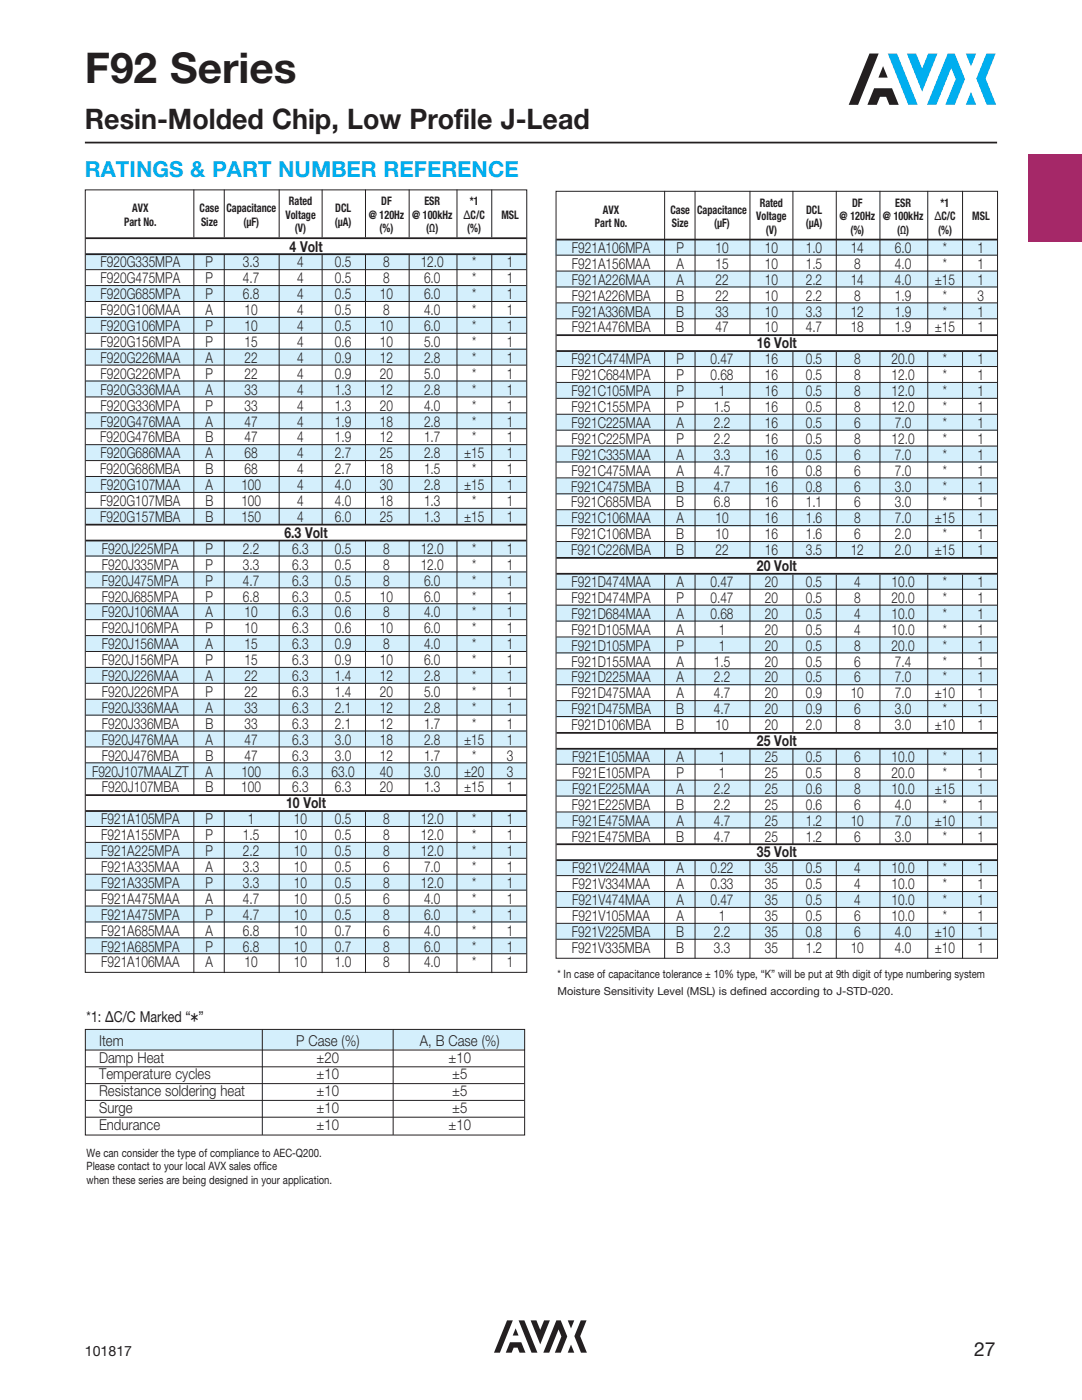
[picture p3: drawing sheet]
<svg xmlns="http://www.w3.org/2000/svg" width="216mm" height="279mm" viewBox="0 0 216 279" stroke-linecap="round" stroke-linejoin="round" font-family="sans-serif">
<path d="M205.3 30.8h10.6v17.4h-10.6z" fill="#a52868"/>
<g fill="#00aeef">
<path d="M192.7 10.7h2.1l-1.1 2.5z"/>
<path d="M196.8 10.7h1.9l-2 5 2.1 5.2h-1.9l-2.1-5.2z"/>
<path d="M193.7 18.4l1.1 2.5h-2.1z"/>
<path d="M189.1 10.7h1.4l2.1 5.1-2.1 5.1h-1.9l2.1-5.1-.9-2.3-3 7.4h-1.8z"/>
<path d="M181 10.7h1.8l1.2 3 1.2-3h1.9l-3.1 7.6z"/>
</g>
<path d="M176.2 13.2l.9 2.3h-1.8z" fill="#231f20"/>
<path d="M177.1 10.7h1.9l4.1 10.2h-1.9z" fill="#00aeef"/>
<g fill="#231f20">
<path d="M173.5 10.7h1.8l-4.1 10.2h-1.9z"/>
<path d="M174.4 17.6h3.6l1.3 3.3h-1.8l-.7-1.6h-1.2l-.6 1.6h-1.9z"/>
<path d="M113.3 263.5h1.3l-.7 1.6z"/>
<path d="M115.9 263.5h1.1l-1.2 3.2 1.3 3.3h-1.2l-1.3-3.3z"/>
<path d="M113.9 268.3l.7 1.7h-1.3z"/>
<path d="M111 263.5h.9l1.3 3.2-1.3 3.3h-1.2l1.3-3.3-.5-1.4-1.9 4.7h-1.2z"/>
<path d="M105.9 263.5h1.1l.8 1.9 .8-1.9h1.1l-1.9 4.8z"/>
<path d="M102.9 265.1l.6 1.4h-1.2z"/>
<path d="M103.5 263.5h1.1l2.6 6.5h-1.1z"/>
<path d="M101.2 263.5h1.1l-2.6 6.5h-1.1z"/>
<path d="M101.8 267.9h2.2l.9 2.1h-1.2l-.4-1h-.8l-.4 1h-1.2z"/>
</g>
<path d="M16.9 28.5h182.1" fill="none" stroke="#231f20" stroke-width=".35"/>
<path d="M16.9 205.5h87.9v3.9l-87.9 .1z" fill-rule="evenodd" fill="#d4effc"/>
<path d="M17 205.4h87.7v21.1h-87.7zM17.1 209.6h87.5M17.1 212.9h87.5M17.1 216.3h87.5M17.1 219.6h87.5M52.3 205.4v21.1M78.4 205.4v21.1M17.1 223h87.5" fill="none" stroke="#231f20" stroke-width=".2"/>
<g fill="#d4effc">
<path d="M17 63.3h88.2v3.2h-88.2z"/>
<path d="M17 69.6h88.2v3.2h-88.2z"/>
<path d="M17 76h88.2v3.2h-88.2z"/>
<path d="M17 82.3h88.2v3.2h-88.2z"/>
<path d="M17 88.7h88.2v3.2h-88.2z"/>
<path d="M17 95.1h88.2v3.2h-88.2z"/>
<path d="M17 101.4h88.2v3.2h-88.2z"/>
<path d="M17 107.8h88.2v3.2h-88.2z"/>
<path d="M17 114.1h88.2v3.2h-88.2z"/>
<path d="M17 120.5h88.2v3.2h-88.2z"/>
<path d="M17 126.8h88.2v3.2h-88.2z"/>
<path d="M17 133.2h88.2v3.2h-88.2z"/>
<path d="M17 139.5h88.2v3.2h-88.2z"/>
<path d="M17 145.9h88.1v3.2h-88.1z"/>
<path d="M17 152.2h88.1v3.2h-88.1z"/>
<path d="M17 161.8h88.1v3.2h-88.1z"/>
<path d="M17 168.1h88.1v3.2h-88.1z"/>
<path d="M17 174.5h88.1v3.2h-88.1z"/>
<path d="M17 180.8h88.1v3.2h-88.1z"/>
<path d="M17 187.2h88.1v3.2h-88.1z"/>
<path d="M17 56.9h88.2v3.3h-88.2z"/>
<path d="M111 70h88.1v3.2h-88.1z"/>
<path d="M111 76.4h88.1v3.2h-88.1z"/>
<path d="M111 82.7h88.1v3.2h-88.1z"/>
<path d="M111 89.1h88.1v3.2h-88.1z"/>
<path d="M111 95.5h88.1v3.2h-88.1z"/>
<path d="M111 101.8h88.1v3.2h-88.1z"/>
<path d="M111 108.2h88.1v3.2h-88.1z"/>
<path d="M111 114.5h88.1v3.2h-88.1z"/>
<path d="M111 120.9h88.1v3.2h-88.1z"/>
<path d="M111 127.2h88.1v3.2h-88.1z"/>
<path d="M111 133.6h88.1v3.2h-88.1z"/>
<path d="M111 139.9h88.1v3.2h-88.1z"/>
<path d="M111 149.4h88.1v3.2h-88.1z"/>
<path d="M111 155.7h88.1v3.2h-88.1z"/>
<path d="M111 162.1h88.1v3.2h-88.1z"/>
<path d="M111 171.5h88.1v3.2h-88.1z"/>
<path d="M110.9 47.7h88.2v3.2h-88.2z"/>
</g>
<g fill="#d4effc">
<path d="M17 50.5h88.2v3.2h-88.2z"/>
<path d="M111 60.5h88.1v3.2h-88.1z"/>
<path d="M110.9 178h88.2v3.1h-88.2z"/>
<path d="M110.9 184.3l88.2 .1v3h-88.2z"/>
<path d="M111 54.1h88.1v3.3h-88.1z"/>
</g>
<g fill="none" stroke="#231f20" stroke-width=".2">
<path d="M17 37.9h88.1v156.2h-88.1zM38.7 37.8v9.6M44.7 37.8v9.6M55.7 37.8v9.6M64.3 37.8v9.6M72.9 37.8v9.6M81.6 37.8v9.6M91.2 37.8v9.6M98.1 37.8v9.6M111 38.2h88v153h-88zM132.6 38.1v28.6M138.7 38.1v28.6"/>
<path d="M149.6 38.1v28.6M158.2 38.1v28.6M166.9 38.1v28.6M175.6 38.1v28.6M185.1 38.1v28.6M192.1 38.1v28.6M17.1 53.8h87.9M17.1 57h87.9M38.7 50.8v53.9M44.7 50.8v53.9M55.7 50.8v53.9M64.3 50.8v53.9"/>
<path d="M72.9 50.8v53.9M81.6 50.8v53.9M91.2 50.8v53.9M98.1 50.8v53.9M111 50.9h88M111 54.1h88M111 57.3h88M17.1 60.2h87.9M17.1 63.3h87.9M17.1 66.5h87.9M17.1 69.7h87.9M17.1 72.9h87.9"/>
<path d="M17.1 76h87.9M17.1 79.2h87.9M111 60.4h88M111 63.6h88M111 73.1h88M111 76.3h88M111 79.5h88M132.6 70.2v41M138.7 70.2v41M149.6 70.2v41M158.2 70.2v41M166.9 70.2v41"/>
<path d="M175.6 70.2v41M185.1 70.2v41M192.1 70.2v41M17.1 82.4h87.9M17.1 85.6h87.9M17.1 88.7h87.9M17.1 91.9h87.9M17.1 95.1h87.9M17.1 98.3h87.9M111 82.7h88M111 85.8h88M111 89h88"/>
<path d="M111 92.2h88M111 95.4h88M111 98.5h88M17.1 101.4h87.9M17.1 111h87.9M17.1 114.1h87.9M17.1 117.3h87.9M38.7 107.9v50.8M44.7 107.9v50.8M55.7 107.9v50.8M64.3 107.9v50.8M72.9 107.9v50.8"/>
<path d="M81.6 107.9v50.8M91.2 107.9v50.8M98.1 107.9v50.8M111 101.7h88M111 104.9h88M111 108.1h88M111 117.6h88M132.6 114.7v31.6M138.7 114.7v31.6M149.6 114.7v31.6M158.2 114.7v31.6M166.9 114.7v31.6"/>
<path d="M175.6 114.7v31.6M185.1 114.7v31.6M192.1 114.7v31.6M17.1 120.5h87.9M17.1 123.7h87.9M17.1 126.8h87.9M17.1 130h87.9M17.1 133.2h87.9M17.1 136.4h87.9M17.1 139.5h87.9M111 120.8h88M111 123.9h88"/>
<path d="M111 127.1h88M111 130.3h88M111 133.5h88M111 136.6h88M111 139.8h88M17.1 142.7h87.9M17.1 145.9h87.9M17.1 149.1h87.9M17.1 152.2h87.9M17.1 155.4h87.9M111 143h88M111 152.5h88"/>
<path d="M111 155.7h88M111 158.9h88M132.6 149.5v19M138.7 149.5v19M149.6 149.5v19M158.2 149.5v19M166.9 149.5v19M175.6 149.5v19M185.1 149.5v19M192.1 149.5v19M17.1 164.9h87.9M17.1 168.1h87.9"/>
<path d="M17.1 171.3h87.9M17.1 174.5h87.9M17.1 177.6h87.9M38.7 162v32.2M44.7 162v32.2M55.7 162v32.2M64.3 162v32.2M72.9 162v32.2M81.6 162v32.2M91.2 162v32.2M98.1 162v32.2M111 162h88"/>
<path d="M111 165.2h88M111 174.7h88M111 177.9h88M132.6 171.8v19.5M138.7 171.8v19.5M149.6 171.8v19.5M158.2 171.8v19.5M166.9 171.8v19.5M175.6 171.8v19.5M185.1 171.8v19.5M192.1 171.8v19.5M17.1 180.8h87.9"/>
<path d="M17.1 184h87.9M17.1 187.2h87.9M17.1 190.3h87.9M111 181.1h88M111 184.3h88M111 187.4h88"/>
</g>
<g fill="none" stroke="#231f20" stroke-width=".35">
<path d="M17.1 47.5h87.9M17.1 50.7h87.9M111 47.8h88M111 66.9h88M111 70.1h88M17.1 104.7h87.9M17.1 107.9h87.9M111 111.3h88M111 114.5h88M17.1 158.7h87.9M111 146.3h88M111 149.4h88"/>
<path d="M17.1 161.9h87.9M111 168.5h88M111 171.7h88"/>
</g>
<text font-size="8.5" fill="#231f20" x="16.9" y="16.6">F92 Series</text>
<text font-size="5.6" fill="#231f20" x="16.9" y="25.8">Resin-Molded Chip, Low Profile J-Lead</text>
<text font-size="4.4" fill="#00aeef" x="16.9" y="35.4">RATINGS &amp; PART NUMBER REFERENCE</text>
<text font-size="3.9" fill="#231f20" x="194.4" y="270.6">27</text>
<g font-size="3" fill="#231f20">
<text x="20" y="53.4">F920G335MPA</text>
<text x="41" y="53.4">P</text>
<text x="48.5" y="53.4">3.3</text>
<text x="57.8" y="50.2">4 Volt</text>
<text x="59.3" y="53.4">4</text>
<text x="66.8" y="53.4">0.5</text>
<text x="76.5" y="53.4">8</text>
<text x="84" y="53.4">12.0</text>
<text x="94.2" y="53.4">*</text>
<text x="101.1" y="53.4">1</text>
<text x="114.1" y="50.5">F921A106MPA</text>
<text x="114.1" y="53.7">F921A156MAA</text>
<text x="135" y="50.5">P</text>
<text x="135" y="53.7">A</text>
<text x="142.8" y="50.5">10</text>
<text x="142.8" y="53.7">15</text>
<text x="152.6" y="50.5">10</text>
<text x="152.6" y="53.7">10</text>
<text x="160.8" y="50.5">1.0</text>
<text x="160.8" y="53.7">1.5</text>
<text x="169.7" y="50.5">14</text>
<text x="170.4" y="53.7">8</text>
<text x="178.6" y="50.5">6.0</text>
<text x="178.6" y="53.7">4.0</text>
<text x="188.1" y="50.5">*</text>
<text x="188.1" y="53.7">*</text>
<text x="195.1" y="50.5">1</text>
<text x="195.1" y="53.7">1</text>
<text x="20" y="56.5">F920G475MPA</text>
<text x="20" y="59.7">F920G685MPA</text>
<text x="41" y="56.5">P</text>
<text x="41" y="59.7">P</text>
<text x="48.5" y="56.5">4.7</text>
<text x="48.5" y="59.7">6.8</text>
<text x="59.3" y="56.5">4</text>
<text x="59.3" y="59.7">4</text>
<text x="66.8" y="56.5">0.5</text>
<text x="66.8" y="59.7">0.5</text>
<text x="75.8" y="59.7">10</text>
<text x="76.5" y="56.5">8</text>
<text x="84.6" y="56.5">6.0</text>
<text x="84.6" y="59.7">6.0</text>
<text x="94.2" y="56.5">*</text>
<text x="94.2" y="59.7">*</text>
<text x="101.1" y="56.5">1</text>
<text x="101.1" y="59.7">1</text>
<text x="114.1" y="56.8">F921A226MAA</text>
<text x="135" y="56.8">A</text>
<text x="142.8" y="56.8">22</text>
<text x="152.6" y="56.8">10</text>
<text x="160.8" y="56.8">2.2</text>
<text x="169.7" y="56.8">14</text>
<text x="178.6" y="56.8">4.0</text>
<text x="186.5" y="56.8">±15</text>
<text x="195.1" y="56.8">1</text>
<text x="20" y="62.9">F920G106MAA</text>
<text x="41" y="62.9">A</text>
<text x="48.8" y="62.9">10</text>
<text x="59.3" y="62.9">4</text>
<text x="66.8" y="62.9">0.5</text>
<text x="76.5" y="62.9">8</text>
<text x="84.6" y="62.9">4.0</text>
<text x="94.2" y="62.9">*</text>
<text x="101.1" y="62.9">1</text>
<text x="114.1" y="60">F921A226MBA</text>
<text x="114.1" y="63.2">F921A336MBA</text>
<text x="134.9" y="60">B</text>
<text x="134.9" y="63.2">B</text>
<text x="142.8" y="60">22</text>
<text x="142.8" y="63.2">33</text>
<text x="152.6" y="60">10</text>
<text x="152.6" y="63.2">10</text>
<text x="160.8" y="60">2.2</text>
<text x="160.8" y="63.2">3.3</text>
<text x="169.7" y="63.2">12</text>
<text x="170.4" y="60">8</text>
<text x="178.6" y="60">1.9</text>
<text x="178.6" y="63.2">1.9</text>
<text x="188.1" y="60">*</text>
<text x="188.1" y="63.2">*</text>
<text x="195.1" y="60">3</text>
<text x="195.1" y="63.2">1</text>
<text x="20" y="66.1">F920G106MPA</text>
<text x="20" y="69.2">F920G156MPA</text>
<text x="41" y="66.1">P</text>
<text x="41" y="69.2">P</text>
<text x="48.8" y="66.1">10</text>
<text x="48.8" y="69.2">15</text>
<text x="59.3" y="66.1">4</text>
<text x="59.3" y="69.2">4</text>
<text x="66.8" y="66.1">0.5</text>
<text x="66.8" y="69.2">0.6</text>
<text x="75.8" y="66.1">10</text>
<text x="75.8" y="69.2">10</text>
<text x="84.6" y="66.1">6.0</text>
<text x="84.6" y="69.2">5.0</text>
<text x="94.2" y="66.1">*</text>
<text x="94.2" y="69.2">*</text>
<text x="101.1" y="66.1">1</text>
<text x="101.1" y="69.2">1</text>
<text x="114.1" y="66.4">F921A476MBA</text>
<text x="134.9" y="66.4">B</text>
<text x="142.8" y="66.4">47</text>
<text x="151" y="69.5">16 Volt</text>
<text x="152.6" y="66.4">10</text>
<text x="160.8" y="66.4">4.7</text>
<text x="169.7" y="66.4">18</text>
<text x="178.6" y="66.4">1.9</text>
<text x="186.5" y="66.4">±15</text>
<text x="195.1" y="66.4">1</text>
<text x="20" y="72.4">F920G226MAA</text>
<text x="20" y="75.6">F920G226MPA</text>
<text x="41" y="72.4">A</text>
<text x="41" y="75.6">P</text>
<text x="48.8" y="72.4">22</text>
<text x="48.8" y="75.6">22</text>
<text x="59.3" y="72.4">4</text>
<text x="59.3" y="75.6">4</text>
<text x="66.8" y="72.4">0.9</text>
<text x="66.8" y="75.6">0.9</text>
<text x="75.8" y="72.4">12</text>
<text x="75.8" y="75.6">20</text>
<text x="84.6" y="72.4">2.8</text>
<text x="84.6" y="75.6">5.0</text>
<text x="94.2" y="72.4">*</text>
<text x="94.2" y="75.6">*</text>
<text x="101.1" y="72.4">1</text>
<text x="101.1" y="75.6">1</text>
<text x="114" y="72.7">F921C474MPA</text>
<text x="114" y="75.9">F921C684MPA</text>
<text x="135" y="72.7">P</text>
<text x="135" y="75.9">P</text>
<text x="141.8" y="72.7">0.47</text>
<text x="141.8" y="75.9">0.68</text>
<text x="152.6" y="72.7">16</text>
<text x="152.6" y="75.9">16</text>
<text x="160.8" y="72.7">0.5</text>
<text x="160.8" y="75.9">0.5</text>
<text x="170.4" y="72.7">8</text>
<text x="170.4" y="75.9">8</text>
<text x="177.9" y="72.7">20.0</text>
<text x="177.9" y="75.9">12.0</text>
<text x="188.1" y="72.7">*</text>
<text x="188.1" y="75.9">*</text>
<text x="195.1" y="72.7">1</text>
<text x="195.1" y="75.9">1</text>
<text x="20" y="78.8">F920G336MAA</text>
<text x="20" y="81.9">F920G336MPA</text>
<text x="41" y="78.8">A</text>
<text x="41" y="81.9">P</text>
<text x="48.8" y="78.8">33</text>
<text x="48.8" y="81.9">33</text>
<text x="59.3" y="78.8">4</text>
<text x="59.3" y="81.9">4</text>
<text x="66.8" y="78.8">1.3</text>
<text x="66.8" y="81.9">1.3</text>
<text x="75.8" y="78.8">12</text>
<text x="75.8" y="81.9">20</text>
<text x="84.6" y="78.8">2.8</text>
<text x="84.6" y="81.9">4.0</text>
<text x="94.2" y="78.8">*</text>
<text x="94.2" y="81.9">*</text>
<text x="101.1" y="78.8">1</text>
<text x="101.1" y="81.9">1</text>
<text x="114" y="79.1">F921C105MPA</text>
<text x="114" y="82.2">F921C155MPA</text>
<text x="135" y="79.1">P</text>
<text x="135" y="82.2">P</text>
<text x="142.4" y="82.2">1.5</text>
<text x="143.4" y="79.1">1</text>
<text x="152.6" y="79.1">16</text>
<text x="152.6" y="82.2">16</text>
<text x="160.8" y="79.1">0.5</text>
<text x="160.8" y="82.2">0.5</text>
<text x="170.4" y="79.1">8</text>
<text x="170.4" y="82.2">8</text>
<text x="177.9" y="79.1">12.0</text>
<text x="177.9" y="82.2">12.0</text>
<text x="188.1" y="79.1">*</text>
<text x="188.1" y="82.2">*</text>
<text x="195.1" y="79.1">1</text>
<text x="195.1" y="82.2">1</text>
<text x="20" y="88.3">F920G476MBA</text>
<text x="20" y="85.1">F920G476MAA</text>
<text x="41" y="88.3">B</text>
<text x="41" y="85.1">A</text>
<text x="48.8" y="85.1">47</text>
<text x="48.8" y="88.3">47</text>
<text x="59.3" y="85.1">4</text>
<text x="59.3" y="88.3">4</text>
<text x="66.8" y="85.1">1.9</text>
<text x="66.8" y="88.3">1.9</text>
<text x="75.8" y="85.1">18</text>
<text x="75.8" y="88.3">12</text>
<text x="84.6" y="85.1">2.8</text>
<text x="84.6" y="88.3">1.7</text>
<text x="94.2" y="85.1">*</text>
<text x="94.2" y="88.3">*</text>
<text x="101.1" y="85.1">1</text>
<text x="101.1" y="88.3">1</text>
<text x="114" y="85.4">F921C225MAA</text>
<text x="114" y="88.6">F921C225MPA</text>
<text x="135" y="85.4">A</text>
<text x="135" y="88.6">P</text>
<text x="142.4" y="85.4">2.2</text>
<text x="142.4" y="88.6">2.2</text>
<text x="152.6" y="85.4">16</text>
<text x="152.6" y="88.6">16</text>
<text x="160.8" y="85.4">0.5</text>
<text x="160.8" y="88.6">0.5</text>
<text x="170.4" y="85.4">6</text>
<text x="170.4" y="88.6">8</text>
<text x="177.9" y="88.6">12.0</text>
<text x="178.6" y="85.4">7.0</text>
<text x="188.1" y="85.4">*</text>
<text x="188.1" y="88.6">*</text>
<text x="195.1" y="85.4">1</text>
<text x="195.1" y="88.6">1</text>
<text x="20" y="94.6">F920G686MBA</text>
<text x="20" y="91.5">F920G686MAA</text>
<text x="41" y="94.6">B</text>
<text x="41" y="91.5">A</text>
<text x="48.8" y="91.5">68</text>
<text x="48.8" y="94.6">68</text>
<text x="59.3" y="91.5">4</text>
<text x="59.3" y="94.6">4</text>
<text x="66.8" y="91.5">2.7</text>
<text x="66.8" y="94.6">2.7</text>
<text x="75.8" y="91.5">25</text>
<text x="75.8" y="94.6">18</text>
<text x="84.6" y="91.5">2.8</text>
<text x="84.6" y="94.6">1.5</text>
<text x="92.6" y="91.5">±15</text>
<text x="94.2" y="94.6">*</text>
<text x="101.1" y="91.5">1</text>
<text x="101.1" y="94.6">1</text>
<text x="114" y="91.8">F921C335MAA</text>
<text x="114" y="94.9">F921C475MAA</text>
<text x="135" y="91.8">A</text>
<text x="135" y="94.9">A</text>
<text x="142.4" y="91.8">3.3</text>
<text x="142.4" y="94.9">4.7</text>
<text x="152.6" y="91.8">16</text>
<text x="152.6" y="94.9">16</text>
<text x="160.8" y="91.8">0.5</text>
<text x="160.8" y="94.9">0.8</text>
<text x="170.4" y="91.8">6</text>
<text x="170.4" y="94.9">6</text>
<text x="178.6" y="91.8">7.0</text>
<text x="178.6" y="94.9">7.0</text>
<text x="188.1" y="91.8">*</text>
<text x="188.1" y="94.9">*</text>
<text x="195.1" y="91.8">1</text>
<text x="195.1" y="94.9">1</text>
<text x="20" y="101">F920G107MBA</text>
<text x="20" y="97.8">F920G107MAA</text>
<text x="41" y="101">B</text>
<text x="41" y="97.8">A</text>
<text x="48.2" y="97.8">100</text>
<text x="48.2" y="101">100</text>
<text x="59.3" y="97.8">4</text>
<text x="59.3" y="101">4</text>
<text x="66.8" y="97.8">4.0</text>
<text x="66.8" y="101">4.0</text>
<text x="75.8" y="97.8">30</text>
<text x="75.8" y="101">18</text>
<text x="84.6" y="97.8">2.8</text>
<text x="84.6" y="101">1.3</text>
<text x="92.6" y="97.8">±15</text>
<text x="94.2" y="101">*</text>
<text x="101.1" y="97.8">1</text>
<text x="101.1" y="101">1</text>
<text x="114" y="98.1">F921C475MBA</text>
<text x="114" y="101.3">F921C685MBA</text>
<text x="134.9" y="98.1">B</text>
<text x="134.9" y="101.3">B</text>
<text x="142.4" y="98.1">4.7</text>
<text x="142.4" y="101.3">6.8</text>
<text x="152.6" y="98.1">16</text>
<text x="152.6" y="101.3">16</text>
<text x="160.8" y="98.1">0.8</text>
<text x="160.8" y="101.3">1.1</text>
<text x="170.4" y="98.1">6</text>
<text x="170.4" y="101.3">6</text>
<text x="178.6" y="98.1">3.0</text>
<text x="178.6" y="101.3">3.0</text>
<text x="188.1" y="98.1">*</text>
<text x="188.1" y="101.3">*</text>
<text x="195.1" y="98.1">1</text>
<text x="195.1" y="101.3">1</text>
<text x="20" y="104.2">F920G157MBA</text>
<text x="41" y="104.2">B</text>
<text x="48.2" y="104.2">150</text>
<text x="56.8" y="107.3">6.3 Volt</text>
<text x="59.3" y="104.2">4</text>
<text x="66.8" y="104.2">6.0</text>
<text x="75.8" y="104.2">25</text>
<text x="84.6" y="104.2">1.3</text>
<text x="92.6" y="104.2">±15</text>
<text x="101.1" y="104.2">1</text>
<text x="114" y="107.6">F921C106MBA</text>
<text x="114" y="104.5">F921C106MAA</text>
<text x="134.9" y="107.6">B</text>
<text x="135" y="104.5">A</text>
<text x="142.8" y="107.6">10</text>
<text x="142.8" y="104.5">10</text>
<text x="152.6" y="107.6">16</text>
<text x="152.6" y="104.5">16</text>
<text x="160.8" y="107.6">1.6</text>
<text x="160.8" y="104.5">1.6</text>
<text x="170.4" y="107.6">6</text>
<text x="170.4" y="104.5">8</text>
<text x="178.6" y="107.6">2.0</text>
<text x="178.6" y="104.5">7.0</text>
<text x="186.5" y="104.5">±15</text>
<text x="188.1" y="107.6">*</text>
<text x="195.1" y="107.6">1</text>
<text x="195.1" y="104.5">1</text>
<text x="20.3" y="110.5">F920J225MPA</text>
<text x="20.3" y="113.7">F920J335MPA</text>
<text x="41" y="110.5">P</text>
<text x="41" y="113.7">P</text>
<text x="48.5" y="110.5">2.2</text>
<text x="48.5" y="113.7">3.3</text>
<text x="58.3" y="110.5">6.3</text>
<text x="58.3" y="113.7">6.3</text>
<text x="66.8" y="110.5">0.5</text>
<text x="66.8" y="113.7">0.5</text>
<text x="76.5" y="110.5">8</text>
<text x="76.5" y="113.7">8</text>
<text x="84" y="110.5">12.0</text>
<text x="84" y="113.7">12.0</text>
<text x="94.2" y="110.5">*</text>
<text x="94.2" y="113.7">*</text>
<text x="101.1" y="110.5">1</text>
<text x="101.1" y="113.7">1</text>
<text x="114" y="110.8">F921C226MBA</text>
<text x="134.9" y="110.8">B</text>
<text x="142.8" y="110.8">22</text>
<text x="151" y="114">20 Volt</text>
<text x="152.6" y="110.8">16</text>
<text x="160.8" y="110.8">3.5</text>
<text x="169.7" y="110.8">12</text>
<text x="178.6" y="110.8">2.0</text>
<text x="186.5" y="110.8">±15</text>
<text x="195.1" y="110.8">1</text>
<text x="20.3" y="116.9">F920J475MPA</text>
<text x="41" y="116.9">P</text>
<text x="48.5" y="116.9">4.7</text>
<text x="58.3" y="116.9">6.3</text>
<text x="66.8" y="116.9">0.5</text>
<text x="76.5" y="116.9">8</text>
<text x="84.6" y="116.9">6.0</text>
<text x="94.2" y="116.9">*</text>
<text x="101.1" y="116.9">1</text>
<text x="114.1" y="117.2">F921D474MAA</text>
<text x="135" y="117.2">A</text>
<text x="141.8" y="117.2">0.47</text>
<text x="152.6" y="117.2">20</text>
<text x="160.8" y="117.2">0.5</text>
<text x="170.4" y="117.2">4</text>
<text x="177.9" y="117.2">10.0</text>
<text x="188.1" y="117.2">*</text>
<text x="195.1" y="117.2">1</text>
<text x="20.3" y="120">F920J685MPA</text>
<text x="20.3" y="123.2">F920J106MAA</text>
<text x="41" y="120">P</text>
<text x="41" y="123.2">A</text>
<text x="48.5" y="120">6.8</text>
<text x="48.8" y="123.2">10</text>
<text x="58.3" y="120">6.3</text>
<text x="58.3" y="123.2">6.3</text>
<text x="66.8" y="120">0.5</text>
<text x="66.8" y="123.2">0.6</text>
<text x="75.8" y="120">10</text>
<text x="76.5" y="123.2">8</text>
<text x="84.6" y="120">6.0</text>
<text x="84.6" y="123.2">4.0</text>
<text x="94.2" y="120">*</text>
<text x="94.2" y="123.2">*</text>
<text x="101.1" y="120">1</text>
<text x="101.1" y="123.2">1</text>
<text x="114.1" y="120.3">F921D474MPA</text>
<text x="114.1" y="123.5">F921D684MAA</text>
<text x="135" y="120.3">P</text>
<text x="135" y="123.5">A</text>
<text x="141.8" y="120.3">0.47</text>
<text x="141.8" y="123.5">0.68</text>
<text x="152.6" y="120.3">20</text>
<text x="152.6" y="123.5">20</text>
<text x="160.8" y="120.3">0.5</text>
<text x="160.8" y="123.5">0.5</text>
<text x="170.4" y="120.3">8</text>
<text x="170.4" y="123.5">4</text>
<text x="177.9" y="120.3">20.0</text>
<text x="177.9" y="123.5">10.0</text>
<text x="188.1" y="120.3">*</text>
<text x="188.1" y="123.5">*</text>
<text x="195.1" y="120.3">1</text>
<text x="195.1" y="123.5">1</text>
<text x="20.3" y="126.4">F920J106MPA</text>
<text x="20.3" y="129.6">F920J156MAA</text>
<text x="41" y="126.4">P</text>
<text x="41" y="129.6">A</text>
<text x="48.8" y="126.4">10</text>
<text x="48.8" y="129.6">15</text>
<text x="58.3" y="126.4">6.3</text>
<text x="58.3" y="129.6">6.3</text>
<text x="66.8" y="126.4">0.6</text>
<text x="66.8" y="129.6">0.9</text>
<text x="75.8" y="126.4">10</text>
<text x="76.5" y="129.6">8</text>
<text x="84.6" y="126.4">6.0</text>
<text x="84.6" y="129.6">4.0</text>
<text x="94.2" y="126.4">*</text>
<text x="94.2" y="129.6">*</text>
<text x="101.1" y="126.4">1</text>
<text x="101.1" y="129.6">1</text>
<text x="114.1" y="126.7">F921D105MAA</text>
<text x="114.1" y="129.9">F921D105MPA</text>
<text x="135" y="126.7">A</text>
<text x="135" y="129.9">P</text>
<text x="143.4" y="126.7">1</text>
<text x="143.4" y="129.9">1</text>
<text x="152.6" y="126.7">20</text>
<text x="152.6" y="129.9">20</text>
<text x="160.8" y="126.7">0.5</text>
<text x="160.8" y="129.9">0.5</text>
<text x="170.4" y="126.7">4</text>
<text x="170.4" y="129.9">8</text>
<text x="177.9" y="126.7">10.0</text>
<text x="177.9" y="129.9">20.0</text>
<text x="188.1" y="126.7">*</text>
<text x="188.1" y="129.9">*</text>
<text x="195.1" y="126.7">1</text>
<text x="195.1" y="129.9">1</text>
<text x="20.3" y="132.7">F920J156MPA</text>
<text x="20.3" y="135.9">F920J226MAA</text>
<text x="41" y="132.7">P</text>
<text x="41" y="135.9">A</text>
<text x="48.8" y="132.7">15</text>
<text x="48.8" y="135.9">22</text>
<text x="58.3" y="132.7">6.3</text>
<text x="58.3" y="135.9">6.3</text>
<text x="66.8" y="132.7">0.9</text>
<text x="66.8" y="135.9">1.4</text>
<text x="75.8" y="132.7">10</text>
<text x="75.8" y="135.9">12</text>
<text x="84.6" y="132.7">6.0</text>
<text x="84.6" y="135.9">2.8</text>
<text x="94.2" y="132.7">*</text>
<text x="94.2" y="135.9">*</text>
<text x="101.1" y="132.7">1</text>
<text x="101.1" y="135.9">1</text>
<text x="114.1" y="133">F921D155MAA</text>
<text x="114.1" y="136.2">F921D225MAA</text>
<text x="135" y="133">A</text>
<text x="135" y="136.2">A</text>
<text x="142.4" y="133">1.5</text>
<text x="142.4" y="136.2">2.2</text>
<text x="152.6" y="133">20</text>
<text x="152.6" y="136.2">20</text>
<text x="160.8" y="133">0.5</text>
<text x="160.8" y="136.2">0.5</text>
<text x="170.4" y="133">6</text>
<text x="170.4" y="136.2">6</text>
<text x="178.6" y="133">7.4</text>
<text x="178.6" y="136.2">7.0</text>
<text x="188.1" y="133">*</text>
<text x="188.1" y="136.2">*</text>
<text x="195.1" y="133">1</text>
<text x="195.1" y="136.2">1</text>
<text x="20.3" y="139.1">F920J226MPA</text>
<text x="20.3" y="142.3">F920J336MAA</text>
<text x="41" y="139.1">P</text>
<text x="41" y="142.3">A</text>
<text x="48.8" y="139.1">22</text>
<text x="48.8" y="142.3">33</text>
<text x="58.3" y="139.1">6.3</text>
<text x="58.3" y="142.3">6.3</text>
<text x="66.8" y="139.1">1.4</text>
<text x="66.8" y="142.3">2.1</text>
<text x="75.8" y="139.1">20</text>
<text x="75.8" y="142.3">12</text>
<text x="84.6" y="139.1">5.0</text>
<text x="84.6" y="142.3">2.8</text>
<text x="94.2" y="139.1">*</text>
<text x="94.2" y="142.3">*</text>
<text x="101.1" y="139.1">1</text>
<text x="101.1" y="142.3">1</text>
<text x="114" y="142.6">F921D475MBA</text>
<text x="114.1" y="139.4">F921D475MAA</text>
<text x="134.9" y="142.6">B</text>
<text x="135" y="139.4">A</text>
<text x="142.4" y="139.4">4.7</text>
<text x="142.4" y="142.6">4.7</text>
<text x="152.6" y="139.4">20</text>
<text x="152.6" y="142.6">20</text>
<text x="160.8" y="139.4">0.9</text>
<text x="160.8" y="142.6">0.9</text>
<text x="169.7" y="139.4">10</text>
<text x="170.4" y="142.6">6</text>
<text x="178.6" y="139.4">7.0</text>
<text x="178.6" y="142.6">3.0</text>
<text x="186.5" y="139.4">±10</text>
<text x="188.1" y="142.6">*</text>
<text x="195.1" y="139.4">1</text>
<text x="195.1" y="142.6">1</text>
<text x="20.3" y="145.4">F920J336MBA</text>
<text x="20.3" y="148.6">F920J476MAA</text>
<text x="41" y="145.4">B</text>
<text x="41" y="148.6">A</text>
<text x="48.8" y="145.4">33</text>
<text x="48.8" y="148.6">47</text>
<text x="58.3" y="145.4">6.3</text>
<text x="58.3" y="148.6">6.3</text>
<text x="66.8" y="145.4">2.1</text>
<text x="66.8" y="148.6">3.0</text>
<text x="75.8" y="145.4">12</text>
<text x="75.8" y="148.6">18</text>
<text x="84.6" y="145.4">1.7</text>
<text x="84.6" y="148.6">2.8</text>
<text x="92.6" y="148.6">±15</text>
<text x="94.2" y="145.4">*</text>
<text x="101.1" y="145.4">1</text>
<text x="101.1" y="148.6">1</text>
<text x="114" y="145.7">F921D106MBA</text>
<text x="134.9" y="145.7">B</text>
<text x="142.8" y="145.7">10</text>
<text x="151" y="148.9">25 Volt</text>
<text x="152.6" y="145.7">20</text>
<text x="160.8" y="145.7">2.0</text>
<text x="170.4" y="145.7">8</text>
<text x="178.6" y="145.7">3.0</text>
<text x="186.5" y="145.7">±10</text>
<text x="195.1" y="145.7">1</text>
<text x="18.4" y="155">F920J107MAALZT</text>
<text x="20.3" y="151.8">F920J476MBA</text>
<text x="41" y="151.8">B</text>
<text x="41" y="155">A</text>
<text x="48.2" y="155">100</text>
<text x="48.8" y="151.8">47</text>
<text x="58.3" y="151.8">6.3</text>
<text x="58.3" y="155">6.3</text>
<text x="66.2" y="155">63.0</text>
<text x="66.8" y="151.8">3.0</text>
<text x="75.8" y="151.8">12</text>
<text x="75.8" y="155">40</text>
<text x="84.6" y="151.8">1.7</text>
<text x="84.6" y="155">3.0</text>
<text x="92.6" y="155">±20</text>
<text x="94.2" y="151.8">*</text>
<text x="101.1" y="151.8">3</text>
<text x="101.1" y="155">3</text>
<text x="114.2" y="152.1">F921E105MAA</text>
<text x="114.2" y="155.3">F921E105MPA</text>
<text x="135" y="152.1">A</text>
<text x="135" y="155.3">P</text>
<text x="143.4" y="152.1">1</text>
<text x="143.4" y="155.3">1</text>
<text x="152.6" y="152.1">25</text>
<text x="152.6" y="155.3">25</text>
<text x="160.8" y="152.1">0.5</text>
<text x="160.8" y="155.3">0.5</text>
<text x="170.4" y="152.1">6</text>
<text x="170.4" y="155.3">8</text>
<text x="177.9" y="152.1">10.0</text>
<text x="177.9" y="155.3">20.0</text>
<text x="188.1" y="152.1">*</text>
<text x="188.1" y="155.3">*</text>
<text x="195.1" y="152.1">1</text>
<text x="195.1" y="155.3">1</text>
<text x="20.3" y="158.1">F920J107MBA</text>
<text x="41" y="158.1">B</text>
<text x="48.2" y="158.1">100</text>
<text x="57.1" y="161.3">10 Volt</text>
<text x="58.3" y="158.1">6.3</text>
<text x="66.8" y="158.1">6.3</text>
<text x="75.8" y="158.1">20</text>
<text x="84.6" y="158.1">1.3</text>
<text x="92.6" y="158.1">±15</text>
<text x="101.1" y="158.1">1</text>
<text x="114.1" y="161.6">F921E225MBA</text>
<text x="114.2" y="158.4">F921E225MAA</text>
<text x="134.9" y="161.6">B</text>
<text x="135" y="158.4">A</text>
<text x="142.4" y="161.6">2.2</text>
<text x="142.4" y="158.4">2.2</text>
<text x="152.6" y="161.6">25</text>
<text x="152.6" y="158.4">25</text>
<text x="160.8" y="161.6">0.6</text>
<text x="160.8" y="158.4">0.6</text>
<text x="170.4" y="161.6">6</text>
<text x="170.4" y="158.4">8</text>
<text x="177.9" y="158.4">10.0</text>
<text x="178.6" y="161.6">4.0</text>
<text x="186.5" y="158.4">±15</text>
<text x="188.1" y="161.6">*</text>
<text x="195.1" y="161.6">1</text>
<text x="195.1" y="158.4">1</text>
<text x="20.2" y="164.5">F921A105MPA</text>
<text x="20.2" y="167.7">F921A155MPA</text>
<text x="41" y="164.5">P</text>
<text x="41" y="167.7">P</text>
<text x="48.5" y="167.7">1.5</text>
<text x="49.5" y="164.5">1</text>
<text x="58.7" y="164.5">10</text>
<text x="58.7" y="167.7">10</text>
<text x="66.8" y="164.5">0.5</text>
<text x="66.8" y="167.7">0.5</text>
<text x="76.5" y="164.5">8</text>
<text x="76.5" y="167.7">8</text>
<text x="84" y="164.5">12.0</text>
<text x="84" y="167.7">12.0</text>
<text x="94.2" y="164.5">*</text>
<text x="94.2" y="167.7">*</text>
<text x="101.1" y="164.5">1</text>
<text x="101.1" y="167.7">1</text>
<text x="114.1" y="168">F921E475MBA</text>
<text x="114.2" y="164.8">F921E475MAA</text>
<text x="134.9" y="168">B</text>
<text x="135" y="164.8">A</text>
<text x="142.4" y="168">4.7</text>
<text x="142.4" y="164.8">4.7</text>
<text x="152.6" y="168">25</text>
<text x="152.6" y="164.8">25</text>
<text x="160.8" y="168">1.2</text>
<text x="160.8" y="164.8">1.2</text>
<text x="169.7" y="164.8">10</text>
<text x="170.4" y="168">6</text>
<text x="178.6" y="168">3.0</text>
<text x="178.6" y="164.8">7.0</text>
<text x="186.5" y="164.8">±10</text>
<text x="188.1" y="168">*</text>
<text x="195.1" y="168">1</text>
<text x="195.1" y="164.8">1</text>
<text x="20.2" y="170.8">F921A225MPA</text>
<text x="41" y="170.8">P</text>
<text x="48.5" y="170.8">2.2</text>
<text x="58.7" y="170.8">10</text>
<text x="66.8" y="170.8">0.5</text>
<text x="76.5" y="170.8">8</text>
<text x="84" y="170.8">12.0</text>
<text x="94.2" y="170.8">*</text>
<text x="101.1" y="170.8">1</text>
<text x="151" y="171.1">35 Volt</text>
<text x="20.2" y="174">F921A335MAA</text>
<text x="20.2" y="177.2">F921A335MPA</text>
<text x="41" y="174">A</text>
<text x="41" y="177.2">P</text>
<text x="48.5" y="174">3.3</text>
<text x="48.5" y="177.2">3.3</text>
<text x="58.7" y="174">10</text>
<text x="58.7" y="177.2">10</text>
<text x="66.8" y="174">0.5</text>
<text x="66.8" y="177.2">0.5</text>
<text x="76.5" y="174">6</text>
<text x="76.5" y="177.2">8</text>
<text x="84" y="177.2">12.0</text>
<text x="84.6" y="174">7.0</text>
<text x="94.2" y="174">*</text>
<text x="94.2" y="177.2">*</text>
<text x="101.1" y="174">1</text>
<text x="101.1" y="177.2">1</text>
<text x="114.2" y="174.3">F921V224MAA</text>
<text x="114.2" y="177.5">F921V334MAA</text>
<text x="135" y="174.3">A</text>
<text x="135" y="177.5">A</text>
<text x="141.8" y="174.3">0.22</text>
<text x="141.8" y="177.5">0.33</text>
<text x="152.6" y="174.3">35</text>
<text x="152.6" y="177.5">35</text>
<text x="160.8" y="174.3">0.5</text>
<text x="160.8" y="177.5">0.5</text>
<text x="170.4" y="174.3">4</text>
<text x="170.4" y="177.5">4</text>
<text x="177.9" y="174.3">10.0</text>
<text x="177.9" y="177.5">10.0</text>
<text x="188.1" y="174.3">*</text>
<text x="188.1" y="177.5">*</text>
<text x="195.1" y="174.3">1</text>
<text x="195.1" y="177.5">1</text>
<text x="20.2" y="180.4">F921A475MAA</text>
<text x="20.2" y="183.5">F921A475MPA</text>
<text x="41" y="180.4">A</text>
<text x="41" y="183.5">P</text>
<text x="48.5" y="180.4">4.7</text>
<text x="48.5" y="183.5">4.7</text>
<text x="58.7" y="180.4">10</text>
<text x="58.7" y="183.5">10</text>
<text x="66.8" y="180.4">0.5</text>
<text x="66.8" y="183.5">0.5</text>
<text x="76.5" y="180.4">6</text>
<text x="76.5" y="183.5">8</text>
<text x="84.6" y="180.4">4.0</text>
<text x="84.6" y="183.5">6.0</text>
<text x="94.2" y="180.4">*</text>
<text x="94.2" y="183.5">*</text>
<text x="101.1" y="180.4">1</text>
<text x="101.1" y="183.5">1</text>
<text x="114.2" y="180.7">F921V474MAA</text>
<text x="114.2" y="183.8">F921V105MAA</text>
<text x="135" y="180.7">A</text>
<text x="135" y="183.8">A</text>
<text x="141.8" y="180.7">0.47</text>
<text x="143.4" y="183.8">1</text>
<text x="152.6" y="180.7">35</text>
<text x="152.6" y="183.8">35</text>
<text x="160.8" y="180.7">0.5</text>
<text x="160.8" y="183.8">0.5</text>
<text x="170.4" y="180.7">4</text>
<text x="170.4" y="183.8">6</text>
<text x="177.9" y="180.7">10.0</text>
<text x="177.9" y="183.8">10.0</text>
<text x="188.1" y="180.7">*</text>
<text x="188.1" y="183.8">*</text>
<text x="195.1" y="180.7">1</text>
<text x="195.1" y="183.8">1</text>
<text x="20.2" y="186.7">F921A685MAA</text>
<text x="20.2" y="189.9">F921A685MPA</text>
<text x="41" y="186.7">A</text>
<text x="41" y="189.9">P</text>
<text x="48.5" y="186.7">6.8</text>
<text x="48.5" y="189.9">6.8</text>
<text x="58.7" y="186.7">10</text>
<text x="58.7" y="189.9">10</text>
<text x="66.8" y="186.7">0.7</text>
<text x="66.8" y="189.9">0.7</text>
<text x="76.5" y="186.7">6</text>
<text x="76.5" y="189.9">8</text>
<text x="84.6" y="186.7">4.0</text>
<text x="84.6" y="189.9">6.0</text>
<text x="94.2" y="186.7">*</text>
<text x="94.2" y="189.9">*</text>
<text x="101.1" y="186.7">1</text>
<text x="101.1" y="189.9">1</text>
<text x="114.1" y="187">F921V225MBA</text>
<text x="114.1" y="190.2">F921V335MBA</text>
<text x="134.9" y="187">B</text>
<text x="134.9" y="190.2">B</text>
<text x="142.4" y="187">2.2</text>
<text x="142.4" y="190.2">3.3</text>
<text x="152.6" y="187">35</text>
<text x="152.6" y="190.2">35</text>
<text x="160.8" y="187">0.8</text>
<text x="160.8" y="190.2">1.2</text>
<text x="169.7" y="190.2">10</text>
<text x="170.4" y="187">6</text>
<text x="178.6" y="187">4.0</text>
<text x="178.6" y="190.2">4.0</text>
<text x="186.5" y="187">±10</text>
<text x="186.5" y="190.2">±10</text>
<text x="195.1" y="187">1</text>
<text x="195.1" y="190.2">1</text>
<text x="20.2" y="193.1">F921A106MAA</text>
<text x="41" y="193.1">A</text>
<text x="48.8" y="193.1">10</text>
<text x="58.7" y="193.1">10</text>
<text x="66.8" y="193.1">1.0</text>
<text x="76.5" y="193.1">8</text>
<text x="84.6" y="193.1">4.0</text>
<text x="94.2" y="193.1">*</text>
<text x="101.1" y="193.1">1</text>
<text x="17.3" y="203.9">*1: ΔC/C Marked “*”</text>
<text x="19.8" y="208.7">Item</text>
<text x="59.1" y="208.7">P Case (%)</text>
<text x="83.8" y="208.7">A, B Case (%)</text>
<text x="19.8" y="212.1">Damp Heat</text>
<text x="19.8" y="215.4">Temperature cycles</text>
<text x="63.2" y="215.4">±10</text>
<text x="63.2" y="212.1">±20</text>
<text x="89.5" y="212.1">±10</text>
<text x="90.2" y="215.4">±5</text>
<text x="19.8" y="218.8">Resistance soldering heat</text>
<text x="63.2" y="218.8">±10</text>
<text x="90.2" y="218.8">±5</text>
<text x="19.8" y="222.1">Surge</text>
<text x="19.8" y="225.5">Endurance</text>
<text x="63.2" y="222.1">±10</text>
<text x="63.2" y="225.5">±10</text>
<text x="89.5" y="225.5">±10</text>
<text x="90.2" y="222.1">±5</text>
</g>
<text font-size="2.8" fill="#231f20" x="16.9" y="270.6">101817</text>
<g font-size="2.3" fill="#231f20">
<text x="57.6" y="41">Rated</text>
<text x="76.1" y="41">DF</text>
<text x="84.7" y="41">ESR</text>
<text x="93.7" y="41">*1</text>
<text x="151.6" y="41.3">Rated</text>
<text x="170" y="41.3">DF</text>
<text x="178.6" y="41.3">ESR</text>
<text x="187.7" y="41.3">*1</text>
<text x="24.8" y="45.1">Part No.</text>
<text x="26.4" y="42.4">AVX</text>
<text x="39.8" y="42.4">Case Capacitance</text>
<text x="40.1" y="45.1">Size</text>
<text x="48.6" y="45.1">(μF)</text>
<text x="57" y="43.7">Voltage</text>
<text x="58.9" y="46.4">(V)</text>
<text x="66.8" y="45.1">(μA)</text>
<text x="66.9" y="42.4">DCL</text>
<text x="73.6" y="43.7">@ 120Hz @ 100kHz</text>
<text x="75.7" y="46.4">(%)</text>
<text x="85.1" y="46.4">(Ω)</text>
<text x="92.5" y="43.7">ΔC/C</text>
<text x="93.2" y="46.4">(%)</text>
<text x="100" y="43.7">MSL</text>
<text x="118.7" y="45.4">Part No.</text>
<text x="120.3" y="42.7">AVX</text>
<text x="133.8" y="42.7">Case Capacitance</text>
<text x="134" y="45.4">Size</text>
<text x="142.5" y="45.4">(μF)</text>
<text x="150.9" y="44">Voltage</text>
<text x="152.8" y="46.6">(V)</text>
<text x="160.8" y="45.4">(μA)</text>
<text x="160.8" y="42.7">DCL</text>
<text x="167.5" y="44">@ 120Hz @ 100kHz</text>
<text x="169.7" y="46.6">(%)</text>
<text x="179" y="46.6">(Ω)</text>
<text x="186.4" y="44">ΔC/C</text>
<text x="187.2" y="46.6">(%)</text>
<text x="194" y="44">MSL</text>
<text x="111.2" y="195.2">* In case of capacitance tolerance ± 10% type, “K” will be put at 9th digit of type numbering system</text>
<text x="17.3" y="230.9">We can consider the type of compliance to AEC-Q200.</text>
<text x="17.3" y="233.6">Please contact to your local AVX sales office</text>
<text x="17.3" y="236.2">when these series are being designed in your application.</text>
</g>
<text font-size="2.2" fill="#231f20" x="111.2" y="198.5">Moisture Sensitivity Level (MSL) is defined according to J-STD-020.</text>
</svg>
